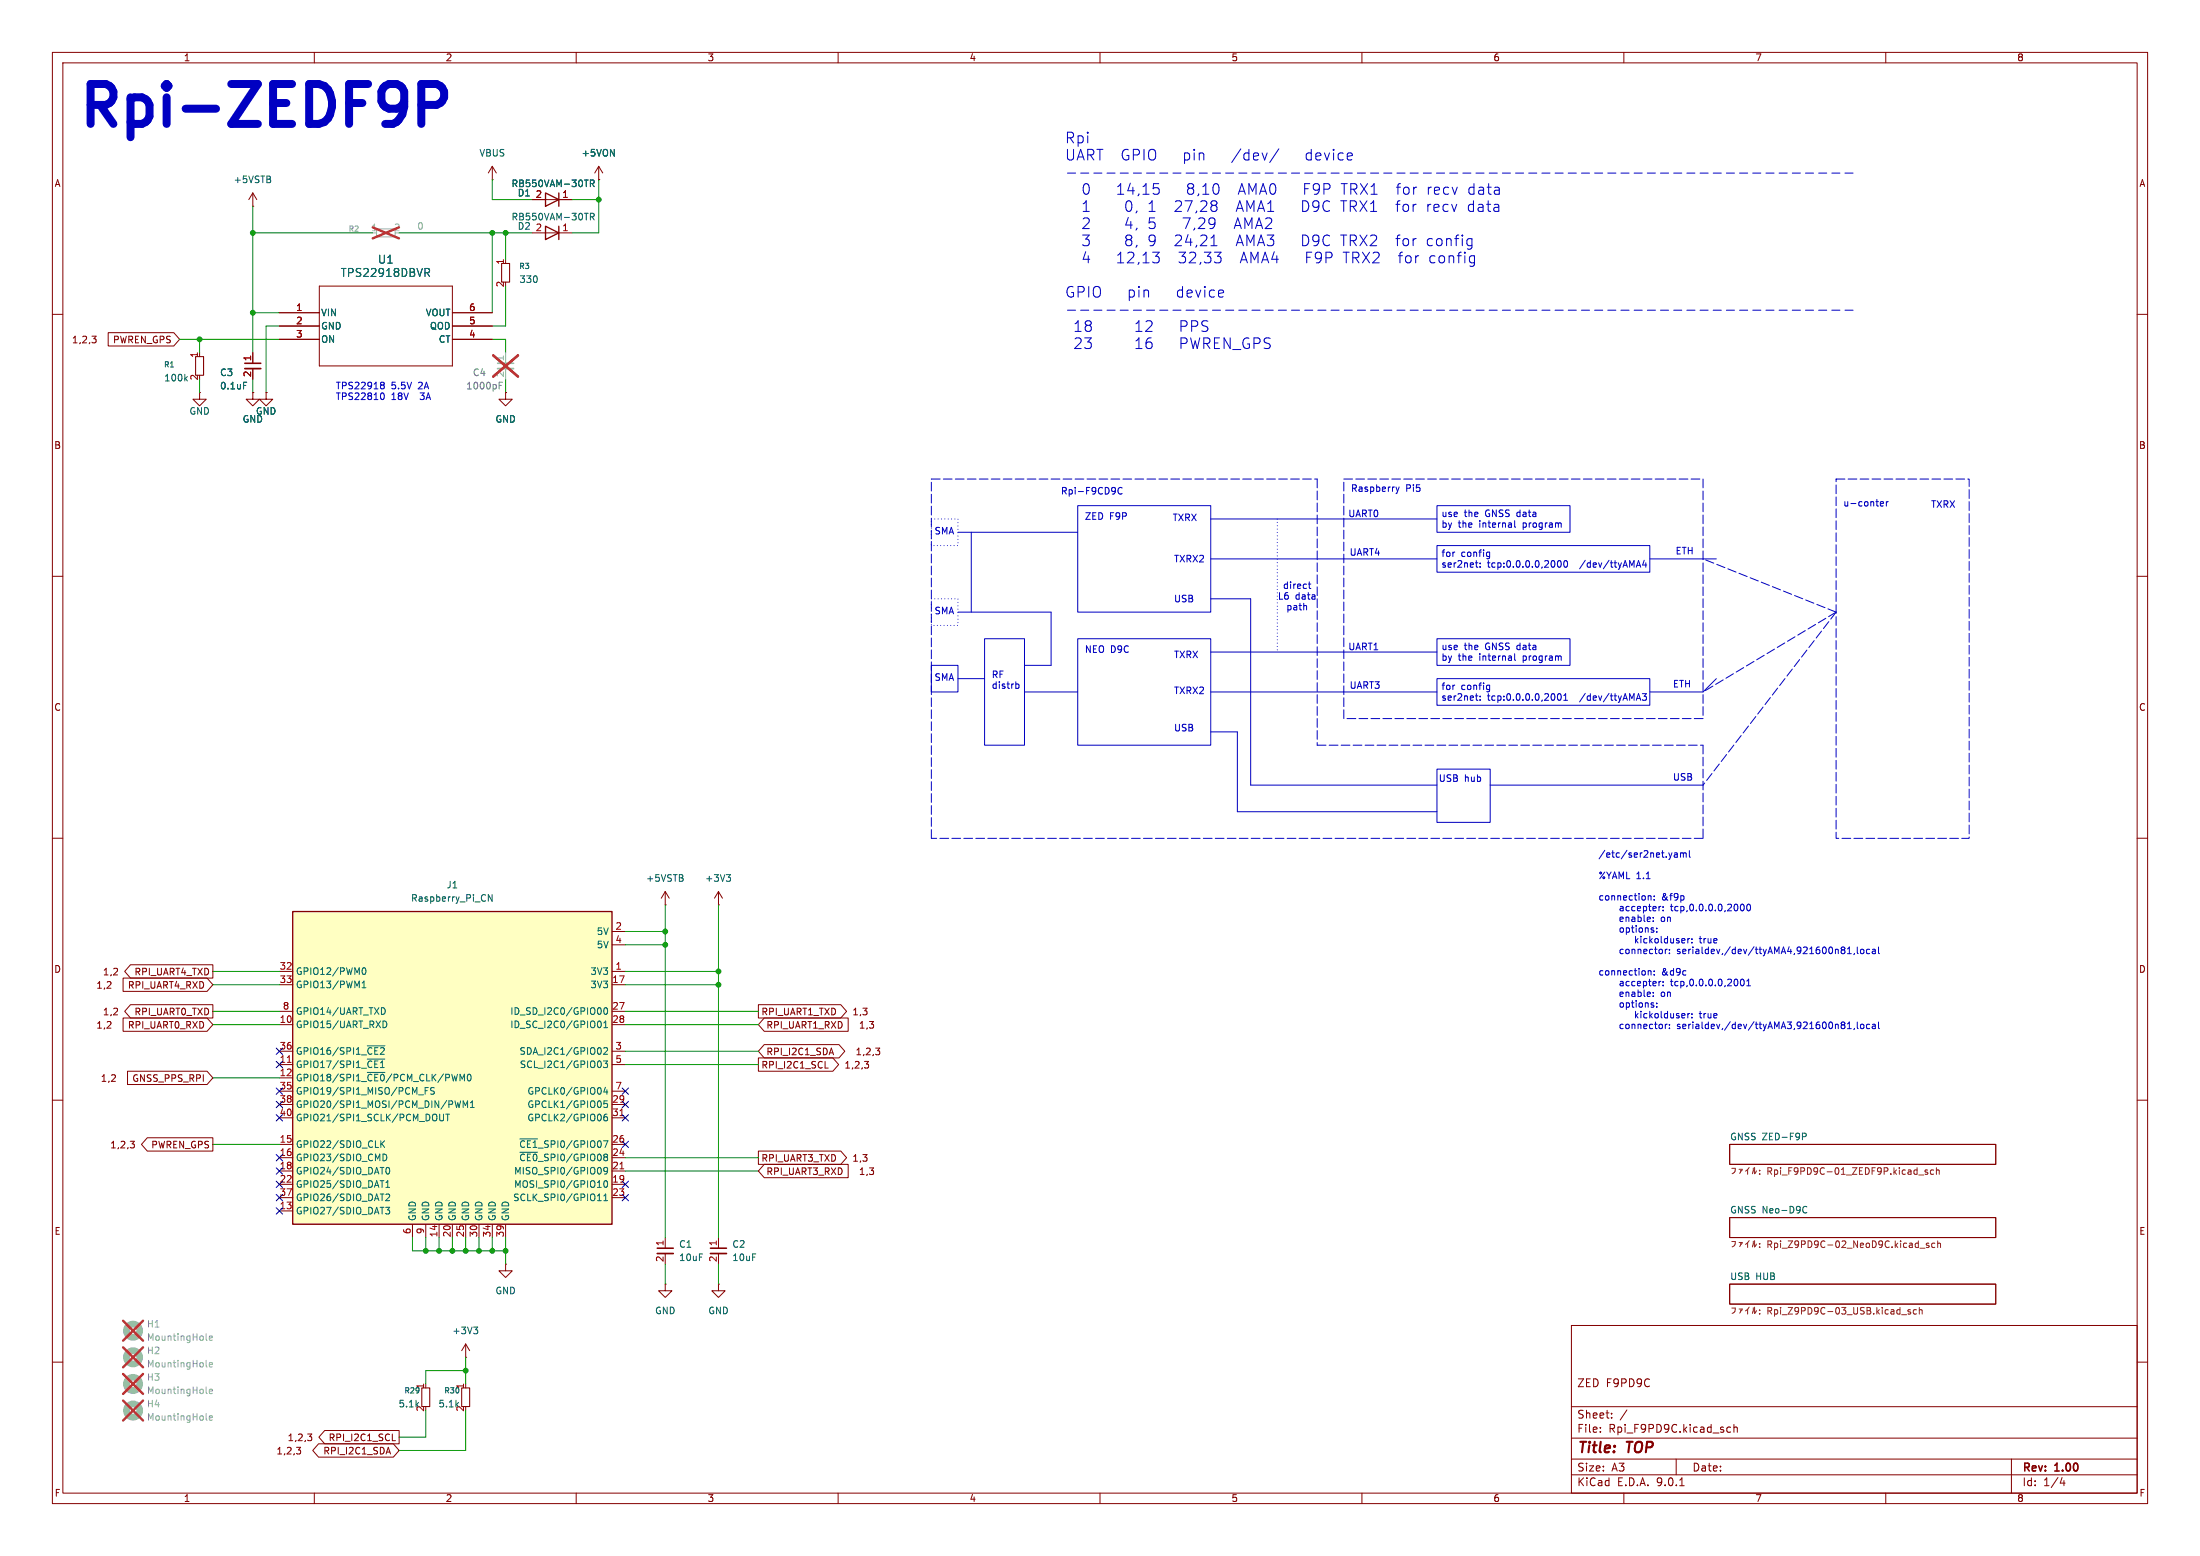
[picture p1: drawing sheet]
<svg xmlns="http://www.w3.org/2000/svg" width="420mm" height="297mm" viewBox="0 0 420 297" stroke-linecap="round" stroke-linejoin="round" font-family="sans-serif">
<g fill="none" stroke="#840000" stroke-width=".19">
<path d="M10 10h400v277h-400zM12 12h396v273h-396zM60 10v2M110 10v2M160 10v2M210 10v2M260 10v2M310 10v2M360 10v2M48.3 39.4h.1M48.3 36.8v2.6M48.3 36.8l-.8 1.3"/>
<path d="M48.3 36.8l.7 1.3M94 34.3h.1M94 31.8l-.8 1.2M94 31.8l.7 1.2M94 31.8v2.5M101.6 38.1h7.6M114.3 34.3h.1M114.3 31.8l-.8 1.2M114.3 31.8l.8 1.2M114.3 31.8v2.5M53.3 59.7h7.7M61 54.6h25.4v15.3h-25.4z"/>
<path d="M86.4 59.7h7.6M101.6 44.5h7.6M10 60h2M38.1 74.9v1.3h1.3l-1.3 1.3-1.3-1.3h1.3M38.1 74.9h.1M48.3 74.9v1.3h1.2l-1.2 1.3-1.3-1.3h1.3M48.3 74.9h.1M48.3 67.3v2M48.3 70.4v2M50.8 74.9v1.3h1.3l-1.3 1.3-1.3-1.3h1.3M50.8 74.9h.1M53.3 62.2h7.7"/>
<path d="M53.3 64.8h7.7M86.4 62.2h7.6M86.4 64.8h7.6M96.5 74.9v1.3h1.3l-1.3 1.3-1.3-1.3h1.3M96.5 74.9h.1M408 60h2M10 110h2M408 110h2M10 160h2M408 160h2M10 210h2M330.2 218.4h50.8v3.8h-50.8z"/>
<path d="M408 210h2M127 236.2v2.1M127 239.3v2M137.2 236.2v2.1M137.2 239.3v2M330.2 232.4h50.8v3.8h-50.8zM88.9 259.1h.1M88.9 256.5l-.8 1.3M88.9 256.5l.8 1.3M88.9 256.5v2.6M96.5 241.3v1.3h1.3l-1.3 1.2-1.3-1.2h1.3M96.5 241.3h.1"/>
<path d="M127 245.1v1.3h1.3l-1.3 1.2-1.3-1.2h1.3M127 245.1h.1M137.2 245.1v1.3h1.2l-1.2 1.2-1.3-1.2h1.3M137.2 245.1h.1M300 253h108v32h-108zM330.2 245.1h50.8v3.8h-50.8zM10 260h2M300 278.5h108M300 274.5h108M300 268.5h108M305.5 273.2v.2M305.5 272.5v.1"/>
<path d="M307.7 270.5v.2M307.7 269.8v.1M310.6 269.1l-1.3 1.9M320 278.5v3M329.8 273.3h.6M329.8 272.5h.6M331 272.5l.2-.1 .4 .1 .1 .9M331 271.9v1.5M384 278.5v6.5M408 260h2M60 285v2M110 285v2"/>
<path d="M160 285v2M210 285v2M260 285v2M300 281.5h108M310 285v2M320.7 283.6h.8M360 285v2M393.7 282l-.4 1.1h.9M394 282.6v1"/>
</g>
<g fill="none" stroke="#006464" stroke-width=".19">
<path d="M111.6 34.4h.7M112.7 35h.6l.1-.2v-.3l-.7-.1v1.2M113 35l.4 .6M81.1 51.2h.6l.3 .3-.1 .5h-.8M81.5 52l.5 .8M111.6 40.7h.7M112.7 41.4l.6-.1 .1-.2v-.3l-.7-.1v1.3M113 41.4l.4 .6M35.4 72.2l.4 .5M35.8 71.9l-.5 .5M46.5 73h.6M344.1 216.3h.5l.2 .2-.1 .4-.6 .1"/>
<path d="M344.3 231.4l.3 .1 .3-.1M344.9 230.4l-.3-.1-.3 .1M90.4 253.3h.8l-.4 .5M91 253.8l.2 .2v.3l-.2 .3"/>
</g>
<g fill="none" stroke="#725600" stroke-width=".19">
<path d="M330.6 223h.7a.82 .82 0 0 1-.6 1M330.6 237h.7a.82 .82 0 0 1-.6 1M332 223.2h.6l-.2 .4M332 237.2h.6l-.2 .3M332.3 223.4l-.2 .6M332.3 237.3l-.2 .6M333.6 223.2v1M333.6 237.2v.9M333.6 223.2l-.4 .4M333.6 237.2l-.4 .3M333.9 222.8l-.3 .4M333.9 236.8l-.3 .4"/>
<path d="M334.7 222.9l-.2 1.1M334.7 236.9l-.2 1.1M335 222.8v1.2l.3-.5M335 236.8v1.2l.3-.5M335.9 224v.2M335.9 223.4v.1M335.9 237.3v.2M335.9 238v.1M366.3 224.3h1M366.5 238.2h1M368 223.4l-.3-.1-.2 .2 .1 .2 .4 .1v.3h-.5M368.2 237.3h-.3l-.2 .2 .1 .1 .4 .2v.3h-.5"/>
<path d="M369.1 223.4l-.3-.1-.3 .3 .1 .5h.5M369.4 237.3h-.4l-.2 .2 .1 .6h.5M369.7 223.4l.2-.1 .3 .1v.8M369.7 222.9v1.3M369.9 237.4l.2-.1h.3l.1 .8M369.9 236.9v1.2M330.6 249.7h.7a.82 .82 0 0 1-.6 1M332 249.9h.6l-.2 .3M332.3 250l-.2 .6M333.6 249.9v.9M333.6 249.9l-.4 .3M333.9 249.5l-.3 .4"/>
<path d="M334.7 249.6l-.2 1.1M335 249.5v1.2l.3-.5M335.9 250v.2M335.9 250.7v.1M363 250.9h1M364.7 250h-.3l-.2 .2 .1 .1 .4 .2v.3h-.5M365.9 250h-.4l-.2 .2 .1 .6h.5M366.4 250.1l.2-.1h.3v.8M366.4 249.6v1.2"/>
</g>
<path d="M104.1 36.8l2.6 1.3-2.6 1.3zM106.7 36.8v2.6M104.1 43.2l2.6 1.3-2.6 1.2zM106.7 43.2v2.5" fill="none" stroke="#840000" stroke-width=".25"/>
<path d="M95.8 50.3h1.5v3.5h-1.5zM37.3 68.1h1.6v3.5h-1.6zM80.5 264.9h1.5v3.6h-1.5zM88.1 264.9h1.6v3.6h-1.6z" fill="none" stroke="#840000" stroke-width=".2"/>
<path d="M46.7 69.3h3.1M125.5 238.3h3M135.6 238.3h3.1" fill="none" stroke="#840000" stroke-width=".3"/>
<path d="M46.7 70.4h3.1M125.5 239.3h3M135.6 239.3h3.1" fill="none" stroke="#840000" stroke-width=".33"/>
<path d="M71.9 43.7h3.5v1.5h-3.5z" fill="none" stroke="#a1a1a1" stroke-width=".2"/>
<path d="M71.2 43.4l5 2.1M76.2 43.4l-5 2.1M94.2 67.8l4.7 4.1M98.9 67.8l-4.7 4.1M23.5 252.1l3.8 3.8M23.5 257.2l3.8 3.8M27.3 252.1l-3.8 3.8M27.3 257.2l-3.8 3.8M23.5 262.3l3.8 3.8M23.5 267.3l3.8 3.8M27.3 262.3l-3.8 3.8M27.3 267.3l-3.8 3.8" fill="none" stroke="#e12e31" stroke-width=".46"/>
<path d="M95 69.3h3" fill="none" stroke="#a1a1a1" stroke-width=".3"/>
<path d="M95 70.4h3" fill="none" stroke="#a1a1a1" stroke-width=".33"/>
<path d="M96.5 67.3v2M96.5 70.4v2" fill="none" stroke="#a1a1a1" stroke-width=".19"/>
<path d="M95.3 73.6h.4M95.3 73h.6M39.4 255.7l.1 .1M40 255.4l.6-.1-.1-.2-.4-.1-.1 .2v.6h.5M39.4 265.8l.1 .2M39.4 270.9l.1 .2M39.4 260.7l.1 .2M40 265.6l.6-.1-.1-.3h-.4l-.1 .1v.6h.5M40 260.5l.6-.1-.1-.3h-.4l-.1 .2v.6h.5M40 270.7l.6-.2-.1-.2-.4-.1-.1 .2v.6h.5" fill="none" stroke="#989898" stroke-width=".19"/>
<g fill="none" stroke="#a1a1a1" stroke-width="1.3">
<circle cx="25.4" cy="259.1" r="1.27"/>
<circle cx="25.4" cy="254" r="1.27"/>
<circle cx="25.4" cy="264.2" r="1.27"/>
<circle cx="25.4" cy="269.2" r="1.27"/>
</g>
<path d="M55.9 174h60.9v59.7h-60.9z" fill="#ffffc2"/>
<path d="M55.9 174h60.9v59.7h-60.9z" fill="none" stroke="#840000" stroke-width=".25"/>
<g fill="none" stroke="#840000" stroke-width=".19">
<path d="M101.6 38.1h2.5M106.7 38.1h2.5M114.3 34.3h.1M53.3 59.7h7.7M86.4 59.7h7.6M17.6 64.2h.7l-.4 .5M18.1 64.7l.2 .2v.3l-.2 .2M20.7 63.5h12.5l1.1 1.3-1.1 1.2h-12.5zM48.3 74.9h.1M48.3 67.3v2M48.3 70.4v2M50.8 74.9h.1"/>
<path d="M53.3 62.2h7.7M53.3 64.8h7.7M86.4 62.2h7.6M86.4 64.8h7.6M96.5 74.9h.1M116.8 177.8h2.6M127 172.7h.1M127 170.2l-.8 1.3M127 170.2l.8 1.3M127 170.2v2.5M137.2 172.7h.1M137.2 170.2l-.8 1.3"/>
<path d="M137.2 170.2l.7 1.3M137.2 170.2v2.5M23.5 186.7h16l1.1 1.3-1.1 1.2h-16zM23.5 194.3h16l1.1 1.3-1.1 1.3h-16zM24.9 184.1h15.7v2.6h-15.7l-1.1-1.3zM24.9 191.8h15.7v2.5h-15.7l-1.1-1.3zM53.3 185.4h2.6M53.3 188h2.6M53.3 193h2.6M53.3 195.6h2.6M116.8 185.4h2.6M116.8 188h2.6"/>
<path d="M116.8 193h2.6M116.8 195.6h2.6M116.8 180.3h2.6M144.8 191.8h15.7l1.1 1.2-1.1 1.3h-15.7zM145.9 199.4h14.3l1.1 1.3-1.1 1.2h-14.3l-1.1-1.2zM145.9 194.3h16v2.6h-16l-1.1-1.3zM24.3 204.5h15.2l1.1 1.2-1.1 1.3h-15.2zM24.9 217.8h.7l-.4 .5M25.4 218.3l.2 .3v.3l-.2 .2M28.1 217.2h12.5v2.5h-12.5l-1.1-1.3zM53.3 200.7h2.6M53.3 203.2h2.6"/>
<path d="M53.3 205.7h2.6M53.3 208.3h2.6M53.3 210.8h2.6M53.3 213.4h2.6M53.3 218.4h2.6M116.8 200.7h2.6M116.8 203.2h2.6M116.8 208.3h2.6M116.8 210.8h2.6M116.8 213.4h2.6M116.8 218.4h2.6M144.8 201.9h14.2l1.1 1.3-1.1 1.3h-14.2z"/>
<path d="M144.8 219.7h15.7l1.1 1.3-1.1 1.3h-15.7zM157.5 203.9h.6M158.7 200.1l.4 1.2M165 202.6h.8l-.4 .5M165.6 203.1l.2 .2v.3l-.2 .3M167.2 200.1h.7l-.4 .4M167.7 200.5l.2 .3v.3l-.2 .2M53.3 221h2.6M53.3 223.5h2.6M53.3 226.1h2.6M53.3 228.6h2.6M53.3 231.1h2.6"/>
<path d="M78.7 233.7v2.5M81.3 233.7v2.5M83.8 233.7v2.5M86.4 233.7v2.5M88.9 233.7v2.5M91.4 233.7v2.5M94 233.7v2.5M96.5 233.7v2.5M116.8 221h2.6M116.8 223.5h2.6M116.8 226.1h2.6M116.8 228.6h2.6"/>
<path d="M145.9 222.2h16v2.6h-16l-1.1-1.3zM56.6 276.3h.8l-.4 .4M57.1 276.7l.3 .3v.3l-.3 .2M58.7 273.7h.8l-.4 .5M59.3 274.2l.2 .2v.3l-.2 .3M60.8 275.6h14.3l1.1 1.3-1.1 1.2h-14.3l-1.1-1.2zM62 273h14.2v2.6h-14.2l-1.1-1.3zM74.1 276.3l.5 1.2M74.9 275h.6"/>
</g>
<g fill="none" stroke="#006464" stroke-width=".19">
<path d="M111.6 34.4h.7M112.7 35h.6l.1-.2v-.3l-.7-.1v1.2M113 35l.4 .6M81.1 51.2h.6l.3 .3-.1 .5h-.8M81.5 52l.5 .8M46.5 73h.6M93.9 170.8v1.2l-.7-1.2v1.2M138.7 166.9h.8l-.5 .5M139.2 167.4l.3 .3v.3l-.3 .2M69.1 185.2l.3-.5a.68 .68 0 0 1 .5 .7 .68 .68 0 0 1-.5 .6l-.3-.5M69.1 188.5h.8M69.1 187.6l.4-.3v1.2"/>
<path d="M70.1 199.6h3.4M73.1 192.3a.68 .68 0 0 1 .4 .7 .68 .68 0 0 1-.4 .6M73.1 194.9a.64 .64 0 0 1 .8 .6 .64 .64 0 0 1-.8 .7M114.4 194.9a.68 .68 0 0 1 .4 .6 .68 .68 0 0 1-.4 .7M114.7 192.5l.1 .3-.1 .7M115.3 196.2h.7M115.3 195.3l.3-.4v1.3M115.4 192.5l.2-.2a.68 .68 0 0 1 .4 .7 .68 .68 0 0 1-.4 .6l-.3-.5zM70.1 202.2h3.4M70.1 204.7h3.4M72.7 217.7v1.3M72.9 218.3l.5 .7"/>
<path d="M73.4 217.7l-.7 .8M79.9 209h1M81.2 208.2h.4M81.8 207.6h-.6v1.3M82.9 207.7l-.5-.1-.1 .1v.4l.5 .2 .1 .3-.2 .3-.5-.1M83.9 212.7v1l.3 .2h.3l.2-.2v-1M85.1 212.7h.7M85.5 212.7v1.2M86.8 210.1l.3 1.3 .3-.9 .2 .9 .3-1.3M88.4 211.4v-1.3l.4 .9 .5-.9v1.3M89.3 205.2l.2-.2a.68 .68 0 0 1 .4 .7 .68 .68 0 0 1-.4 .6l-.3-.5zM89.8 211.4h.7"/>
<path d="M89.8 210.5l.4-.4v1.3M99.2 217.4h3.4M99.2 219.9h3.4M114.7 202.8v.7M115.2 202.5h.8l-.4 .5 .3 .1v.6l-.2 .1-.5-.1M115.3 200.1l.4-.1 .3 .3-.8 .9h.8M115.6 207.5l-.3 .9h.8M115.9 212.7h-.4a.86 .86 0 0 0 0 1.2l.4-.1 .1-.4-.3-.2h-.3l-.1 .2M115.9 208v.9M115.9 210.1h-.6v.6l.1-.1 .5 .1 .1 .2-.1 .4-.2 .1-.4-.1M73.1 220.3a.64 .64 0 0 1 .8 .6 .64 .64 0 0 1-.8 .7M73.6 230.4h.8l-.4 .5 .3 .2v.5l-.2 .1-.5-.1"/>
<path d="M73.7 228l.4-.1 .3 .4-.8 .9h.8M73.7 226.6h.7M73.7 225.7l.3-.3v1.2M73.8 223l.2-.2a.68 .68 0 0 1 .4 .7 .68 .68 0 0 1-.4 .6l-.3-.5zM114.1 229.2h.7M115.3 229.2h.7M115.3 228.3l.3-.4v1.3M115.4 225.5l.2-.1a.68 .68 0 0 1 .4 .6 .68 .68 0 0 1-.4 .6l-.3-.4zM116 223.4l-.3 .2h-.3l-.1-.2v-.3l.2-.3h.2l.3 .3a.84 .84 0 0 1-.4 1h-.2"/>
</g>
<path d="M54.9 202.8h.7M118.4 212.9h.7M118.4 223.1h.7" fill="none" stroke="#a90000" stroke-width=".19"/>
<g fill="none" stroke="#0000c2" stroke-width=".19">
<path d="M203.8 33h1.5M206.3 33h1.5M208.8 33h1.6M211.3 33h1.6M213.8 33h1.6M216.4 33h1.5M218.9 33h1.5M220.2 35.1h1M220.9 35.8l.4 .4v.5l-.4 .4M221.4 33h1.5M223.9 33h1.6M226.4 33h1.6"/>
<path d="M228.9 33h1.6M231.5 33h1.5M232.2 39.4l.1 .2-.1 .6M232.3 38.8l-.1 .2M234 33h1.5M236.5 33h1.5M239 33h1.6M241.5 33h1.6M244 33h1.6M244.1 28.4l-1.7 2.6M246.6 33h1.5M249.1 33h1.5"/>
<path d="M251.6 33h1.5M254.1 33h1.5M256.6 33h1.6M259.1 33h1.6M261.6 33h1.6M264.2 33h1.5M266.7 33h1.5M269.2 33h1.5M271.7 33h1.6M274.2 33h1.6M276.7 33h1.6M279.3 33h1.5"/>
<path d="M281.8 33h1.5M284.3 33h1.5M286.8 33h1.6M289.3 33h1.6M291.8 33h1.6M294.4 33h1.5M296.9 33h1.5M299.4 33h1.5M301.9 33h1.5M304.4 33h1.6M306.9 33h1.6M309.4 33h1.6"/>
<path d="M312 33h1.5M314.5 33h1.5M317 33h1.5M319.5 33h1.6M322 33h1.6M324.5 33h1.6M327.1 33h1.5M329.6 33h1.5M332.1 33h1.5M334.6 33h1.6M337.1 33h1.6M339.6 33h1.6"/>
<path d="M342.2 33h1.5M344.7 33h1.5M347.2 33h1.5M349.7 33h1.5M352.2 33h1.6M203.8 59.2h1.5M206.3 59.2h1.5M208.8 59.2h1.6M211.3 59.2h1.6M213.8 59.2h1.6M216.4 59.2h1.5M218.9 59.2h1.5"/>
<path d="M221.1 49l.2 .3v.5l-.2 .3M221.3 48.1l-.7 .8M221.4 59.2h1.5M223.9 59.2h1.6M226.4 59.2h1.6M228.9 59.2h1.6M231.2 46.9h1.1M231.5 59.2h1.5M231.8 48.1h1.3l-.7 .8M233 49.1l.1 .2-.1 .7M234 59.2h1.5M236.5 59.2h1.5"/>
<path d="M239 59.2h1.6M241.5 59.2h1.6M244 59.2h1.6M246.6 59.2h1.5M249.1 59.2h1.5M251.6 59.2h1.5M254.1 59.2h1.5M256.6 59.2h1.6M259.1 59.2h1.6M261.6 59.2h1.6M264.2 59.2h1.5M266.7 59.2h1.5"/>
<path d="M269.2 59.2h1.5M271.7 59.2h1.6M274.2 59.2h1.6M276.7 59.2h1.6M279.3 59.2h1.5M281.8 59.2h1.5M284.3 59.2h1.5M286.8 59.2h1.6M289.3 59.2h1.6M291.8 59.2h1.6M294.4 59.2h1.5M296.9 59.2h1.5"/>
<path d="M299.4 59.2h1.5M301.9 59.2h1.5M304.4 59.2h1.6M306.9 59.2h1.6M309.4 59.2h1.6M312 59.2h1.5M314.5 59.2h1.5M317 59.2h1.5M319.5 59.2h1.6M322 59.2h1.6M324.5 59.2h1.6M327.1 59.2h1.5"/>
<path d="M329.6 59.2h1.5M332.1 59.2h1.5M334.6 59.2h1.6M337.1 59.2h1.6M339.6 59.2h1.6M342.2 59.2h1.5M344.7 59.2h1.5M347.2 59.2h1.5M349.7 59.2h1.5M352.2 59.2h1.6M72.8 75.1l.1-.1a.68 .68 0 0 1 .5 .6 .68 .68 0 0 1-.5 .7l-.1-.1M72.9 73h.2l.3 .2-.3 .3"/>
<path d="M72.9 73.5h.2M73.1 73.5l.3 .2v.3l-.2 .2h-.3M205.7 96.5h25.4v20.3h-25.4zM214.2 93.2a.6 .6 0 0 0-.8 .4 .6 .6 0 0 0 .6 .7l.2-.1M231.1 99.1h43.2M266.5 93l.3 .8M266.8 93.8l-.3 .4M267.1 93l-.3 .8M274.3 96.5h25.4v5.1h-25.4zM289.2 99.4v1.1l.1 .2M359 96.2l.6-.1-.1-.3-.4-.1-.1 .2v.6h.5M360.1 95.7v.9"/>
<path d="M360.5 95.7l-.4 .3M182.9 116.8h17.8v10.2h-5.1M182.9 101.6h22.8M185.4 101.6v15.2M231.1 106.7h43.2M231.1 114.3h7.7v35.6h35.5M249.4 115.6v.8M249.8 111.5h.5M249.9 111.1v1l.4 .2M274.3 104.1h40.7v5.1h-40.7zM281.9 108.2l.2 .1M282.6 108.2v.1"/>
<path d="M284 105.4h.4M284.4 105.4v1l-.3 .3M284.4 106.2h-.4M297.4 107.1l.2-.1a.68 .68 0 0 1 .5 .6 .68 .68 0 0 1-.5 .7l-.3-.5zM298.7 107.1l.1-.1a.68 .68 0 0 1 .5 .6 .68 .68 0 0 1-.5 .7 .84 .84 0 0 1-.1-1.2zM312.5 107.9h.6M312.8 107l.4 1.3M313.9 106.9l-.3 .9h.8M314.2 107.4v.9M315 106.7h12.7M177.8 127h5.1v5.1h-5.1zM182.9 129.5h5.1"/>
<path d="M188 121.9h7.6v20.3h-7.6zM194 130.6h.4l.1 .2v.5l-.5 .1M195.6 132.1h10.1M205.7 121.9h25.4v20.3h-25.4zM231.1 139.7h5.1v15.2h38.1M231.1 132.1h43.2M231.1 124.5h43.2M274.3 129.5h40.7v5.1h-40.7zM274.3 121.9h25.4v5.1h-25.4zM281.9 133.6l.2 .1M282.6 133.6v.1M284 130.8h.4"/>
<path d="M284.4 130.8v1l-.3 .3M284.4 131.6h-.4M289.2 124.8v1.1l.1 .2M297.4 132.5l.2-.1a.68 .68 0 0 1 .5 .6 .68 .68 0 0 1-.5 .7l-.3-.5zM298.5 133.7h.8M298.5 132.8l.4-.4v1.3M312.5 133.3h.6M312.8 132.4l.4 1.3M313.5 132.4h.8l-.4 .5 .3 .1v.6l-.1 .1-.6-.1M327.7 129.5l-2.6 2.6h-10.1M274.3 146.8h10.2v10.2h-10.2zM284.5 149.9h40.6"/>
<path d="M312.2 178.7v1.3M312.4 179.5l.3 .5M312.7 179.1l-.5 .5M314.6 171v.8M314.6 171.1l.2-.1h.3l.1 .8M315.8 171.7v.1M315.8 171v.1M317.2 175.2l-.1 .5 .1 .1M317.5 173.7v.2M319.1 172.6v1.2M319.2 162.8l-.3 .8M319.7 162.8h.5v.8"/>
<path d="M320.2 163.1h-.4l-.2 .2 .2 .3h.4M320.8 162.9l.4-.1 .2 .2M320.8 162.8v.8M321.2 171l.3 .2v.4l-.3 .2M321.4 163l.1-.2h.3l.1 .8M321.4 163v.6M322.5 162.4v1.1l.2 .1M323 179.2v.1M323 179.9v.1M324.4 179.1h.5M324.6 178.7v1.1l.3 .2M332.9 172.8v.8"/>
<path d="M333.6 172.7l.2-.1a.68 .68 0 0 1 .4 .6 .68 .68 0 0 1-.4 .7l-.3-.5zM312.2 193v1.3M312.4 193.8l.3 .5M312.7 193.5l-.5 .4M314.6 185.3v.8M314.6 185.4l.2-.1h.3l.1 .8M315.8 185.3v.2M315.8 186v.1M317.2 189.5l-.1 .5 .1 .2M317.5 187.4v.1M317.5 188v.2M318.7 181.9v.1"/>
<path d="M318.7 181.2v.2M318.7 195.6v.1M318.7 196.2v.1M318.9 187.3h.5M319.1 186.9v1.2M320.2 182h.1M320.2 196.3h.1M320.4 181.2l-.2 .2 .2 .2M320.4 195.5l-.2 .2 .2 .2M321.7 185.3h.1M321.8 186.1h-.1M323 194.2v.1"/>
<path d="M323 193.5v.1M324.4 193.5h.5M324.6 193v1.1l.3 .2M332.5 186.9a.68 .68 0 0 1 .5 .6 .68 .68 0 0 1-.5 .7M333.5 188.2h.7M333.5 187.3l.3-.4v1.3M352.7 182h.7M352.7 196.3h.7M352.9 180.9l.2-.1v1.2M352.9 195.3l.2-.2v1.2M354 182l-.1 .2M354 196.3l-.1 .2"/>
<path d="M354.6 180.8v1.1l.1 .1M354.6 195.1v1.1l.1 .1M355.3 181.2h.3l.2 .2v.4l-.2 .2h-.3l-.1-.2zM355.3 195.6l.3-.1 .2 .2v.4l-.2 .2h-.3l-.1-.2zM356.9 181.2h-.3l-.3 .2 .1 .6h.5M356.9 195.6l-.3-.1-.3 .2 .1 .6h.5M357.5 181.2h.4l.1 .8M357.5 195.6h.4l.1 .7M358 181.5l-.4 .1-.2 .1 .2 .3h.4M358 195.8l-.4 .1-.2 .1 .2 .3h.4M358.6 180.8v1.1l.2 .1M358.6 195.1v1.1l.2 .1"/>
</g>
<path d="M177.8 91.4h73.7M251.5 91.4v50.8M256.5 91.4h68.6v45.8h-68.6zM350.5 91.4h25.4v68.6h-25.4zM350.5 116.8l-25.4-10.1M350.5 116.8l-25.4 15.3M350.5 116.8l-25.4 33.1M251.5 142.2h73.6M325.1 142.2v17.8M177.8 160v-68.6M325.1 160h-147.3" fill="none" stroke="#0000c2" stroke-width=".19" stroke-dasharray="1.7 .6"/>
<path d="M177.8 99.1h5.1v5h-5.1zM243.8 99.1v25.4M177.8 114.3h5.1v5.1h-5.1z" fill="none" stroke="#0000c2" stroke-width=".19" stroke-dasharray="0 .6"/>
<g fill="none" stroke="#009600" stroke-width=".19">
<path d="M48.3 39.4v27.9M94 34.3v3.8h7.6M109.2 38.1h5.1M114.3 34.3v10.2h-5.1M48.3 44.5h22.8M48.3 59.7h5M76.2 44.5h25.4M94 44.5v15.2M96.5 44.5v5M96.5 54.6v7.6h-2.5M34.3 64.8h19M38.1 64.8v2.5"/>
<path d="M38.1 72.4v2.5M48.3 72.4v2.5M53.3 62.2h-2.5v12.7M94 64.8h2.5v2.5M96.5 72.4v2.5M119.4 177.8h7.6M127 172.7v63.5M137.2 172.7v63.5M40.6 188h12.7M40.6 195.6h12.7M40.6 185.4h12.7M40.6 193h12.7"/>
<path d="M119.4 188h17.8M119.4 195.6h25.4M119.4 185.4h17.8M119.4 193h25.4M119.4 180.3h7.6M40.6 205.7h12.7M40.6 218.4h12.7M119.4 203.2h25.4M119.4 200.7h25.4M78.7 236.2v2.6h17.8M81.3 236.2v2.6M83.8 236.2v2.6"/>
<path d="M86.4 236.2v2.6M88.9 236.2v2.6M91.4 236.2v2.6M94 236.2v2.6M96.5 236.2v5.1M119.4 223.5h25.4M119.4 221h25.4M88.9 259.1v5.1M127 241.3v3.8M137.2 241.3v3.8M81.3 269.2v5.1h-5.1M88.9 269.2v7.7h-12.7"/>
<path d="M88.9 261.6h-7.6v2.6"/>
</g>
<g fill="none" stroke="#000084" stroke-width=".19">
<path d="M52.7 207.7l1.2 1.2M52.7 210.2l1.2 1.2M52.7 212.8l1.2 1.2M52.7 202.6l1.2 1.2M52.7 200.1l1.2 1.2M53.9 207.7l-1.2 1.2M53.9 210.2l-1.2 1.2M53.9 212.8l-1.2 1.2M53.9 202.6l-1.2 1.2M53.9 200.1l-1.2 1.2M118.8 212.8l1.2 1.2M118.8 217.8l1.2 1.2"/>
<path d="M118.8 210.2l1.2 1.2M118.8 207.7l1.2 1.2M120 212.8l-1.2 1.2M120 217.8l-1.2 1.2M120 210.2l-1.2 1.2M120 207.7l-1.2 1.2M52.7 222.9l1.2 1.2M52.7 220.4l1.2 1.2M52.7 225.5l1.2 1.2M52.7 230.5l1.2 1.2M52.7 228l1.2 1.2M53.9 222.9l-1.2 1.2"/>
<path d="M53.9 220.4l-1.2 1.2M53.9 225.5l-1.2 1.2M53.9 230.5l-1.2 1.2M53.9 228l-1.2 1.2M118.8 225.5l1.2 1.2M118.8 228l1.2 1.2M120 225.5l-1.2 1.2M120 228l-1.2 1.2"/>
</g>
<path d="M21.3 16.8l-.4-.4-.7-.4h-2.9v7.7M31.8 16l-.4 .4 .4 .4M31.8 16l.4 .4-.4 .4M31.8 16v.8M44.1 16h5.1l-5.1 7.7M55.8 16h-3.7v7.7M62.7 17.1l-.8-.7-1.1-.4h-1.8v7.7M70.3 16h-3.7v7.7M73.2 16.8l.3-.4 .8-.4h1.4l.7 .4 .4 .4M80.4 20h2.9a2.07 2.07 0 0 0 1.6-2 2.07 2.07 0 0 0-1.6-2h-2.9v7.7" fill="none" stroke="#0000c2" stroke-width="1.5"/>
<path d="M95.3 73.6h.4M95.3 73h.6" fill="none" stroke="#989898" stroke-width=".19"/>
<path d="M96.5 67.3v2M96.5 70.4v2" fill="none" stroke="#a1a1a1" stroke-width=".19"/>
<path d="M94.2 67.8l4.7 4.1M98.9 67.8l-4.7 4.1" fill="none" stroke="#e12e31" stroke-width=".46"/>
<g fill="#009600" stroke="#009600" stroke-width=".19">
<circle cx="114.3" cy="38.1" r=".46"/>
<circle cx="96.5" cy="238.8" r=".46"/>
<circle cx="94" cy="238.8" r=".46"/>
<circle cx="48.3" cy="44.5" r=".46"/>
<circle cx="94" cy="44.5" r=".46"/>
<circle cx="48.3" cy="59.7" r=".46"/>
<circle cx="96.5" cy="44.5" r=".46"/>
<circle cx="38.1" cy="64.8" r=".46"/>
<circle cx="88.9" cy="261.6" r=".46"/>
<circle cx="83.8" cy="238.8" r=".46"/>
<circle cx="81.3" cy="238.8" r=".46"/>
<circle cx="91.4" cy="238.8" r=".46"/>
<circle cx="86.4" cy="238.8" r=".46"/>
<circle cx="88.9" cy="238.8" r=".46"/>
<circle cx="127" cy="180.3" r=".46"/>
<circle cx="137.2" cy="185.4" r=".46"/>
<circle cx="137.2" cy="188" r=".46"/>
<circle cx="127" cy="177.8" r=".46"/>
</g>
<text font-size="10.6" fill="#0000c2" x="14.5" y="27.9">Rpi-ZEDF9P</text>
<g font-size="2.8" fill="#0000c2">
<text x="203.2" y="27.6">Rpi</text>
<text x="203.2" y="30.9">UART</text>
<text x="213.8" y="30.9">GPIO</text>
<text x="225.8" y="30.9">pin</text>
<text x="235.2" y="30.9">/dev/</text>
<text x="249.4" y="30.9">device</text>
<text x="206.4" y="37.5">0</text>
<text x="206.4" y="40.7">1</text>
<text x="213.1" y="37.5">14,15</text>
<text x="214.7" y="40.7">0,</text>
<text x="219.2" y="40.7">1</text>
<text x="224.4" y="40.7">27,28</text>
<text x="226.6" y="37.5">8,10</text>
<text x="236.3" y="40.7">AMA1</text>
<text x="236.6" y="37.5">AMA0</text>
<text x="248.8" y="40.7">D9C TRX1</text>
<text x="249.1" y="37.5">F9P</text>
<text x="256.5" y="37.5">TRX1</text>
<text x="267.1" y="40.7">for</text>
<text x="267.1" y="37.5">for</text>
<text x="272.9" y="40.7">recv</text>
<text x="273" y="37.5">recv</text>
<text x="280.8" y="40.7">data</text>
<text x="280.8" y="37.5">data</text>
<text x="206.4" y="44">2</text>
<text x="206.4" y="47.3">3</text>
<text x="214.7" y="44">4,</text>
<text x="214.7" y="47.3">8,</text>
<text x="219.2" y="44">5</text>
<text x="219.2" y="47.3">9</text>
<text x="224.4" y="47.3">24,21</text>
<text x="226" y="44">7,29</text>
<text x="235.9" y="44">AMA2</text>
<text x="236.3" y="47.3">AMA3</text>
<text x="248.8" y="47.3">D9C TRX2</text>
<text x="267.1" y="47.3">for</text>
<text x="272.9" y="47.3">config</text>
<text x="206.4" y="50.5">4</text>
<text x="213.1" y="50.5">12,13</text>
<text x="225" y="50.5">32,33</text>
<text x="236.9" y="50.5">AMA4</text>
<text x="249.5" y="50.5">F9P</text>
<text x="256.8" y="50.5">TRX2</text>
<text x="267.4" y="50.5">for</text>
<text x="273.3" y="50.5">config</text>
<text x="203.2" y="57.1">GPIO</text>
<text x="215.2" y="57.1">pin</text>
<text x="224.6" y="57.1">device</text>
<text x="204.8" y="63.6">18</text>
<text x="216.7" y="63.6">12</text>
<text x="225.3" y="63.6">PPS</text>
<text x="204.8" y="66.9">23</text>
<text x="216.7" y="66.9">16</text>
<text x="225.3" y="66.9">PWREN_GPS</text>
</g>
<g font-size="2.8" fill="#840000">
<text x="301" y="277.9">Title:</text>
<text x="310.6" y="277.9">TOP</text>
</g>
<g font-size="2.1" fill="#006464">
<text x="64.9" y="53.1">TPS22918DBVR</text>
<text x="72.1" y="50.5">U1</text>
</g>
<g font-size="2.1" fill="#840000">
<text x="301" y="265">ZED F9PD9C</text>
<text x="301" y="273.7">File:</text>
<text x="301" y="271">Sheet:</text>
<text x="307.1" y="273.7">Rpi_F9PD9C.kicad_sch</text>
<text x="301" y="281.1">Size:</text>
<text x="307.6" y="281.1">A3</text>
<text x="323" y="281.1">Date:</text>
<text x="386" y="281.3">Rev:</text>
<text x="392.4" y="281.3">1.00</text>
<text x="301" y="283.9">KiCad</text>
<text x="308.7" y="283.9">E.D.A.</text>
<text x="316.3" y="283.9">9.0.1</text>
<text x="386" y="283.9">Id:</text>
<text x="390.1" y="283.9">1/4</text>
</g>
<g font-size="1.8" fill="#840000">
<text x="35" y="11.9">1</text>
<text x="85" y="11.9">2</text>
<text x="135" y="11.9">3</text>
<text x="185" y="11.9">4</text>
<text x="235" y="11.9">5</text>
<text x="285" y="11.9">6</text>
<text x="335" y="11.9">7</text>
<text x="385" y="11.9">8</text>
<text x="10.3" y="35.9">A</text>
<text x="408.3" y="35.9">A</text>
<text x="13.6" y="65.7">1,2,3</text>
<text x="21.5" y="65.7">PWREN_GPS</text>
<text x="10.3" y="85.9">B</text>
<text x="408.2" y="85.9">B</text>
<text x="10.3" y="135.9">C</text>
<text x="408.2" y="135.9">C</text>
<text x="10.3" y="185.9">D</text>
<text x="408.2" y="185.9">D</text>
<text x="18.3" y="188.9">1,2</text>
<text x="19.6" y="186.4">1,2</text>
<text x="24.3" y="188.9">RPI_UART4_RXD</text>
<text x="25.6" y="186.4">RPI_UART4_TXD</text>
<text x="18.3" y="196.5">1,2</text>
<text x="19.6" y="194">1,2</text>
<text x="24.3" y="196.5">RPI_UART0_RXD</text>
<text x="25.6" y="194">RPI_UART0_TXD</text>
<text x="145.3" y="194">RPI_UART1_TXD</text>
<text x="146.2" y="196.5">RPI_UART1_RXD</text>
<text x="162.6" y="194">1,3</text>
<text x="163.9" y="196.5">1,3</text>
<text x="146.2" y="201.6">RPI_I2C1_SDA</text>
<text x="163.2" y="201.6">1,2,3</text>
<text x="19.1" y="206.7">1,2</text>
<text x="25.2" y="206.7">GNSS_PPS_RPI</text>
<text x="145.3" y="204.2">RPI_I2C1_SCL</text>
<text x="161.1" y="204.2">1,2,3</text>
<text x="20.9" y="219.4">1,2,3</text>
<text x="28.8" y="219.4">PWREN_GPS</text>
<text x="145.3" y="221.9">RPI_UART3_TXD</text>
<text x="162.6" y="221.9">1,3</text>
<text x="146.2" y="224.5">RPI_UART3_RXD</text>
<text x="163.9" y="224.5">1,3</text>
<text x="10.3" y="235.9">E</text>
<text x="408.3" y="235.9">E</text>
<text x="54.8" y="275.3">1,2,3</text>
<text x="62.6" y="275.3">RPI_I2C1_SCL</text>
<text x="52.7" y="277.8">1,2,3</text>
<text x="61.6" y="277.8">RPI_I2C1_SDA</text>
<text x="10.3" y="285.9">F</text>
<text x="35" y="286.9">1</text>
<text x="85" y="286.9">2</text>
<text x="135" y="286.9">3</text>
<text x="185" y="286.9">4</text>
<text x="235" y="286.9">5</text>
<text x="285" y="286.9">6</text>
<text x="335" y="286.9">7</text>
<text x="385" y="286.9">8</text>
<text x="408.3" y="285.9">F</text>
</g>
<g font-size="1.8" fill="#006464">
<text x="44.5" y="35.2">+5VSTB</text>
<text x="91.4" y="30.1">VBUS</text>
<text x="97.5" y="35.9">RB550VAM-30TR</text>
<text x="110.9" y="30.1">+5VON</text>
<text x="98.7" y="37.7">D1</text>
<text x="97.5" y="42.3">RB550VAM-30TR</text>
<text x="98.7" y="44">D2</text>
<text x="99.1" y="54.2">330</text>
<text x="61.2" y="60.6">VIN</text>
<text x="61.2" y="63.1">GND</text>
<text x="61.2" y="65.6">ON</text>
<text x="81.2" y="60.6">VOUT</text>
<text x="82" y="63.1">QOD</text>
<text x="83.7" y="65.6">CT</text>
<text x="41.9" y="72">C3</text>
<text x="31.3" y="73">100k</text>
<text x="41.9" y="74.5">0.1uF</text>
<text x="36.1" y="79.3">GND</text>
<text x="46.2" y="80.9">GND</text>
<text x="48.8" y="79.3">GND</text>
<text x="94.5" y="80.9">GND</text>
<text x="78.4" y="172.3">Raspberry_Pi_CN</text>
<text x="85.2" y="169.8">J1</text>
<text x="123.2" y="168.5">+5VSTB</text>
<text x="134.5" y="168.5">+3V3</text>
<text x="113.8" y="178.7">5V</text>
<text x="113.8" y="181.2">5V</text>
<text x="56.4" y="186.3">GPIO12/PWM0</text>
<text x="56.4" y="188.8">GPIO13/PWM1</text>
<text x="112.6" y="186.3">3V3</text>
<text x="112.6" y="188.8">3V3</text>
<text x="56.4" y="193.9">GPIO14/UART_TXD</text>
<text x="56.4" y="196.4">GPIO15/UART_RXD</text>
<text x="97.3" y="193.9">ID_SD_I2C0/GPIO00</text>
<text x="97.3" y="196.4">ID_SC_I2C0/GPIO01</text>
<text x="56.4" y="201.5">GPIO16/SPI1_~{CE2}</text>
<text x="99.1" y="201.5">SDA_I2C1/GPIO02</text>
<text x="56.4" y="204.1">GPIO17/SPI1_~{CE1}</text>
<text x="56.4" y="206.6">GPIO18/SPI1_~{CE0}/PCM_CLK/PWM0</text>
<text x="56.4" y="209.1">GPIO19/SPI1_MISO/PCM_FS</text>
<text x="99.1" y="204.1">SCL_I2C1/GPIO03</text>
<text x="100.6" y="209.1">GPCLK0/GPIO04</text>
<text x="56.4" y="211.7">GPIO20/SPI1_MOSI/PCM_DIN/PWM1</text>
<text x="56.4" y="214.2">GPIO21/SPI1_SCLK/PCM_DOUT</text>
<text x="100.6" y="211.7">GPCLK1/GPIO05</text>
<text x="100.6" y="214.2">GPCLK2/GPIO06</text>
<text x="56.4" y="219.3">GPIO22/SDIO_CLK</text>
<text x="56.4" y="221.8">GPIO23/SDIO_CMD</text>
<text x="99" y="219.3">~{CE1}_SPI0/GPIO07</text>
<text x="99" y="221.8">~{CE0}_SPI0/GPIO08</text>
<text x="330.2" y="217.7">GNSS ZED-F9P</text>
<text x="56.4" y="224.4">GPIO24/SDIO_DAT0</text>
<text x="56.4" y="226.9">GPIO25/SDIO_DAT1</text>
<text x="98" y="224.4">MISO_SPI0/GPIO09</text>
<text x="98" y="226.9">MOSI_SPI0/GPIO10</text>
<text x="56.4" y="229.5">GPIO26/SDIO_DAT2</text>
<text x="56.4" y="232">GPIO27/SDIO_DAT3</text>
<text x="79.6" y="233.2" transform="rotate(-90 79.6 233.2)">GND</text>
<text x="82.1" y="233.2" transform="rotate(-90 82.1 233.2)">GND</text>
<text x="84.7" y="233.2" transform="rotate(-90 84.7 233.2)">GND</text>
<text x="87.2" y="233.2" transform="rotate(-90 87.2 233.2)">GND</text>
<text x="89.8" y="233.2" transform="rotate(-90 89.8 233.2)">GND</text>
<text x="92.3" y="233.2" transform="rotate(-90 92.3 233.2)">GND</text>
<text x="94.8" y="233.2" transform="rotate(-90 94.8 233.2)">GND</text>
<text x="97.4" y="233.2" transform="rotate(-90 97.4 233.2)">GND</text>
<text x="97.9" y="229.5">SCLK_SPI0/GPIO11</text>
<text x="330.2" y="231.7">GNSS Neo-D9C</text>
<text x="129.5" y="238.4">C1</text>
<text x="139.7" y="238.4">C2</text>
<text x="129.5" y="240.9">10uF</text>
<text x="139.7" y="240.9">10uF</text>
<text x="330.2" y="244.4">USB</text>
<text x="335.2" y="244.4">HUB</text>
<text x="94.5" y="247.2">GND</text>
<text x="125" y="251.1">GND</text>
<text x="135.1" y="251.1">GND</text>
<text x="86.3" y="254.9">+3V3</text>
<text x="76" y="268.8">5.1k</text>
<text x="81" y="269.6" transform="rotate(-90 81 269.6)">2</text>
<text x="81" y="265.2" transform="rotate(-90 81 265.2)">1</text>
<text x="83.6" y="268.8">5.1k</text>
<text x="88.6" y="269.6" transform="rotate(-90 88.6 269.6)">2</text>
<text x="88.6" y="265.2" transform="rotate(-90 88.6 265.2)">1</text>
</g>
<g font-size="1.8" fill="#a90000">
<text x="102.2" y="37.8">2</text>
<text x="107.2" y="37.8">1</text>
<text x="102.2" y="44.2">2</text>
<text x="107.2" y="44.2">1</text>
<text x="96.3" y="50.6" transform="rotate(-90 96.3 50.6)">1</text>
<text x="56.4" y="59.4">1</text>
<text x="89.5" y="59.4">6</text>
<text x="96.3" y="54.9" transform="rotate(-90 96.3 54.9)">2</text>
<text x="56.4" y="62">2</text>
<text x="56.4" y="64.5">3</text>
<text x="89.5" y="62">5</text>
<text x="89.5" y="64.5">4</text>
<text x="37.8" y="68.4" transform="rotate(-90 37.8 68.4)">1</text>
<text x="48" y="69" transform="rotate(-90 48 69)">1</text>
<text x="37.8" y="72.7" transform="rotate(-90 37.8 72.7)">2</text>
<text x="48" y="72.1" transform="rotate(-90 48 72.1)">2</text>
<text x="117.4" y="177.5">2</text>
<text x="53.3" y="185.2">32</text>
<text x="117.4" y="180.1">4</text>
<text x="117.4" y="185.2">1</text>
<text x="53.3" y="187.7">33</text>
<text x="116.8" y="187.7">17</text>
<text x="53.3" y="195.3">10</text>
<text x="53.9" y="192.8">8</text>
<text x="116.8" y="192.8">27</text>
<text x="116.8" y="195.3">28</text>
<text x="53.3" y="200.4">36</text>
<text x="53.3" y="202.9">11</text>
<text x="117.4" y="200.4">3</text>
<text x="117.4" y="202.9">5</text>
<text x="53.3" y="205.5">12</text>
<text x="53.3" y="208">35</text>
<text x="117.4" y="208">7</text>
<text x="53.3" y="210.6">38</text>
<text x="53.3" y="213.1">40</text>
<text x="116.8" y="210.6">29</text>
<text x="116.8" y="213.1">31</text>
<text x="53.3" y="218.2">15</text>
<text x="53.3" y="220.7">16</text>
<text x="116.8" y="218.2">26</text>
<text x="116.8" y="220.7">24</text>
<text x="53.3" y="223.3">18</text>
<text x="53.3" y="225.8">22</text>
<text x="116.8" y="223.3">21</text>
<text x="116.8" y="225.8">19</text>
<text x="53.3" y="228.3">37</text>
<text x="53.3" y="230.9">13</text>
<text x="116.8" y="228.3">23</text>
<text x="78.5" y="235.7" transform="rotate(-90 78.5 235.7)">6</text>
<text x="81" y="235.7" transform="rotate(-90 81 235.7)">9</text>
<text x="83.6" y="236.3" transform="rotate(-90 83.6 236.3)">14</text>
<text x="86.1" y="236.3" transform="rotate(-90 86.1 236.3)">20</text>
<text x="88.6" y="236.3" transform="rotate(-90 88.6 236.3)">25</text>
<text x="91.2" y="236.3" transform="rotate(-90 91.2 236.3)">30</text>
<text x="93.7" y="236.3" transform="rotate(-90 93.7 236.3)">34</text>
<text x="96.3" y="236.3" transform="rotate(-90 96.3 236.3)">39</text>
<text x="126.7" y="237.9" transform="rotate(-90 126.7 237.9)">1</text>
<text x="136.9" y="237.9" transform="rotate(-90 136.9 237.9)">1</text>
<text x="126.7" y="241" transform="rotate(-90 126.7 241)">2</text>
<text x="136.9" y="241" transform="rotate(-90 136.9 241)">2</text>
</g>
<g font-size="1.8" fill="#aaa">
<text x="70.8" y="44.2">1</text>
<text x="75.1" y="44.2">2</text>
<text x="96.3" y="69" transform="rotate(-90 96.3 69)">1</text>
<text x="96.3" y="72.1" transform="rotate(-90 96.3 72.1)">2</text>
</g>
<g font-size="1.8" fill="#989898">
<text x="79.6" y="44">0</text>
<text x="90.2" y="72">C4</text>
<text x="88.9" y="74.5">1000pF</text>
<text x="27.9" y="253.6">H1</text>
<text x="27.9" y="256.1">MountingHole</text>
<text x="27.9" y="263.8">H3</text>
<text x="27.9" y="258.7">H2</text>
<text x="27.9" y="261.2">MountingHole</text>
<text x="27.9" y="266.3">MountingHole</text>
<text x="27.9" y="268.8">H4</text>
<text x="27.9" y="271.4">MountingHole</text>
</g>
<g font-size="1.8" fill="#0000c2">
<text x="64" y="74.6">TPS22918</text>
<text x="64" y="76.7">TPS22810</text>
<text x="74.7" y="74.6">5.5V</text>
<text x="74.7" y="76.7">18V</text>
<text x="80" y="74.6">2A</text>
<text x="80.5" y="76.7">3A</text>
<text x="202.4" y="94.6">Rpi-F9CD9C</text>
<text x="257.8" y="94.1">Raspberry</text>
<text x="268.4" y="94.1">Pi5</text>
<text x="207" y="99.4">ZED</text>
<text x="211.8" y="99.4">F9P</text>
<text x="223.8" y="99.7">TXRX</text>
<text x="257.3" y="98.9">UART0</text>
<text x="275.1" y="99">use</text>
<text x="275.1" y="101.1">by</text>
<text x="278.4" y="101.1">the</text>
<text x="279.5" y="99">the</text>
<text x="282.5" y="101.1">internal</text>
<text x="283.7" y="99">GNSS data</text>
<text x="291" y="101.1">program</text>
<text x="351.8" y="96.9">u-conter</text>
<text x="368.6" y="97.1">TXRX</text>
<text x="178.3" y="102.2">SMA</text>
<text x="224" y="107.5">TXRX2</text>
<text x="257.6" y="106.3">UART4</text>
<text x="275.1" y="106.6">for</text>
<text x="278.9" y="106.6">config</text>
<text x="319.8" y="106">ETH</text>
<text x="244.8" y="112.6">direct</text>
<text x="275.1" y="108.7">ser2net:</text>
<text x="283.9" y="108.7">tcp:0.0.0.0,2000</text>
<text x="301.9" y="108.7">/dev/ttyAMA4</text>
<text x="178.3" y="117.5">SMA</text>
<text x="224" y="115.2">USB</text>
<text x="243.9" y="114.7">L6</text>
<text x="245.5" y="116.7">path</text>
<text x="247.3" y="114.7">data</text>
<text x="207" y="124.8">NEO D9C</text>
<text x="224" y="125.8">TXRX</text>
<text x="257.3" y="124.3">UART1</text>
<text x="275.1" y="124.4">use</text>
<text x="279.5" y="124.4">the</text>
<text x="283.7" y="124.4">GNSS data</text>
<text x="178.3" y="130.2">SMA</text>
<text x="189.2" y="129.6">RF</text>
<text x="189.2" y="131.7">distrb</text>
<text x="257.6" y="131.7">UART3</text>
<text x="275.1" y="126.5">by</text>
<text x="278.4" y="126.5">the</text>
<text x="282.5" y="126.5">internal</text>
<text x="291" y="126.5">program</text>
<text x="319.3" y="131.4">ETH</text>
<text x="224" y="132.7">TXRX2</text>
<text x="275.1" y="132">for</text>
<text x="275.1" y="134.1">ser2net:</text>
<text x="278.9" y="132">config</text>
<text x="283.9" y="134.1">tcp:0.0.0.0,2001</text>
<text x="301.9" y="134.1">/dev/ttyAMA3</text>
<text x="224" y="139.8">USB</text>
<text x="274.6" y="149.6">USB</text>
<text x="279.6" y="149.6">hub</text>
<text x="319.3" y="149.2">USB</text>
<text x="305.1" y="164">/etc/ser2net.yaml</text>
<text x="305.1" y="168.1">%YAML 1.1</text>
<text x="305.1" y="172.2">connection:</text>
<text x="317.2" y="172.2">&amp;f9p</text>
<text x="309.7" y="174.3">accepter:</text>
<text x="309.7" y="176.3">enable:</text>
<text x="309.7" y="178.3">options:</text>
<text x="317.8" y="176.3">on</text>
<text x="319.7" y="174.3">tcp,0.0.0.0,2000</text>
<text x="309.7" y="182.4">connector:</text>
<text x="313.2" y="180.4">kickolduser:</text>
<text x="320.9" y="182.4">serialdev,/dev/ttyAMA4,921600n81,local</text>
<text x="325.8" y="180.4">true</text>
<text x="305.1" y="186.5">connection:</text>
<text x="309.7" y="188.6">accepter:</text>
<text x="309.7" y="190.6">enable:</text>
<text x="317.2" y="186.5">&amp;d9c</text>
<text x="317.8" y="190.6">on</text>
<text x="319.7" y="188.6">tcp,0.0.0.0,2001</text>
<text x="309.7" y="192.7">options:</text>
<text x="309.7" y="196.8">connector:</text>
<text x="313.2" y="194.7">kickolduser:</text>
<text x="320.9" y="196.8">serialdev,/dev/ttyAMA3,921600n81,local</text>
<text x="325.8" y="194.7">true</text>
</g>
<g font-size="1.8" fill="#725600">
<text x="337.3" y="224.6">Rpi_F9PD9C-01_ZEDF9P.kicad_sch</text>
<text x="337.3" y="238.5">Rpi_Z9PD9C-02_NeoD9C.kicad_sch</text>
<text x="337.3" y="251.2">Rpi_Z9PD9C-03_USB.kicad_sch</text>
</g>
<text font-size="1.4" fill="#989898" x="66.4" y="44.4">R2</text>
<g font-size="1.4" fill="#006464">
<text x="99" y="51.5">R3</text>
<text x="31.2" y="70.3">R1</text>
<text x="77.1" y="266.2">R29</text>
<text x="84.7" y="266.2">R30</text>
</g>
</svg>
